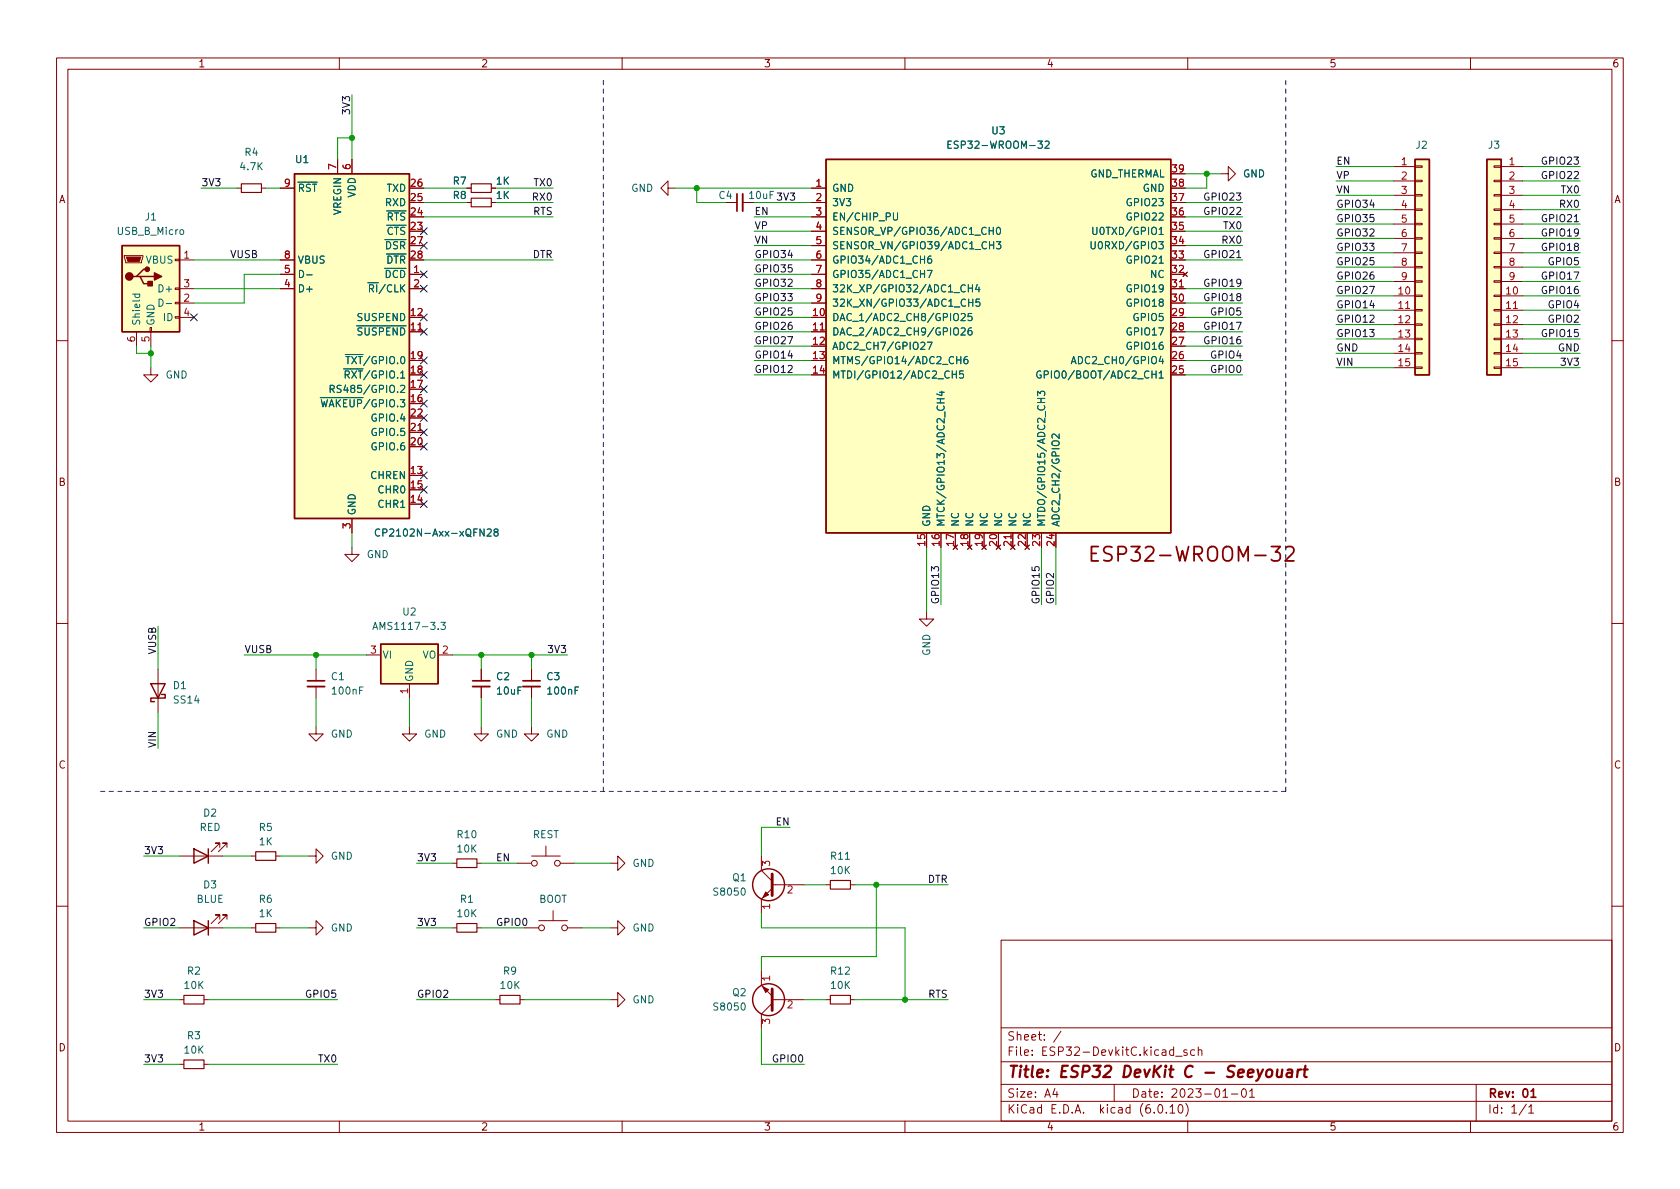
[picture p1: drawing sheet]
<svg xmlns="http://www.w3.org/2000/svg" width="297mm" height="210mm" viewBox="0 0 297 210" stroke-linecap="round" stroke-linejoin="round" font-family="sans-serif">
<g fill="none" stroke="#840000" stroke-width=".18">
<path d="M10 10.2h277v190.1h-277zM12 12.2h273v186.1h-273zM60 10.2v2M110 10.2v2M160 10.2v2M210 10.2v2M260 10.2v2M41.9 33.3h.8M46.2 33.3h.8M49.5 33.3h2.6M59.7 28.2v2.5M62.2 28.2v2.5"/>
<path d="M82.5 33.3h.8M82.5 35.8h.8M86.9 33.3h.7M86.9 35.8h.7M118.1 33.3v-1.3l-1.3 1.3 1.3 1.2v-1.2h1.3M128.3 35.8h2M131.3 35.8h2M143.5 33.3h2.5M143.5 35.8h2.5M143.5 38.3h2.5M215.9 30.7h1.3v-1.2l1.2 1.2-1.2 1.3v-1.3M246.4 29.5h3.8"/>
<path d="M246.4 32h3.8M246.4 34.5h3.8M246.4 37.1h3.8M246.4 39.6h3.8M250.2 39.5h1.3v.2h-1.3zM250.2 37h1.3v.2h-1.3zM250.2 34.4h1.3v.3h-1.3zM250.2 31.9h1.3v.2h-1.3zM250.2 29.3h1.3v.3h-1.3zM264.2 39.5h1.2v.2h-1.2zM264.2 37h1.2v.2h-1.2zM264.2 34.4h1.2v.3h-1.2z"/>
<path d="M264.2 31.9h1.2v.2h-1.2zM264.2 29.3h1.2v.3h-1.2zM265.4 29.5h3.8M265.4 32h3.8M265.4 34.5h3.8M265.4 37.1h3.8M265.4 39.6h3.8M22 45.2h3.3v.3l-.3 1h-2.8zM24.1 58.7v2.5M26.5 57.9h.3v.8h-.3zM26.7 58.7v2.5M31 56h.7v.3h-.7z"/>
<path d="M31 53.5h.7v.2h-.7zM31 50.9h.7v.3h-.7zM31 45.8h.7v.3h-.7zM31.7 46h2.6M31.7 53.6h2.6M31.7 51h2.6M31.7 56.1h2.6M49.5 46h2.6M49.5 51h2.6M49.5 48.5h2.6M72.4 51h2.5M72.4 58.7h2.5"/>
<path d="M72.4 48.5h2.5M143.5 46h2.5M143.5 53.6h2.5M143.5 51h2.5M143.5 58.7h2.5M143.5 40.9h2.5M143.5 43.4h2.5M143.5 48.5h2.5M207 51h2.5M209.2 48.1l.7 .8M209.9 48.1l-.7 .8M246.4 52.3h3.8"/>
<path d="M246.4 54.9h3.8M246.4 57.4h3.8M246.4 59.9h3.8M246.4 42.2h3.8M246.4 44.7h3.8M246.4 47.2h3.8M246.4 49.8h3.8M250.2 59.8h1.3v.3h-1.3zM250.2 57.3h1.3v.2h-1.3zM250.2 54.7h1.3v.3h-1.3zM250.2 52.2h1.3v.2h-1.3zM250.2 49.7h1.3v.2h-1.3z"/>
<path d="M250.2 47.1h1.3v.3h-1.3zM250.2 44.6h1.3v.2h-1.3zM250.2 42h1.3v.3h-1.3zM264.2 59.8h1.2v.3h-1.2zM264.2 57.3h1.2v.2h-1.2zM264.2 54.7h1.2v.3h-1.2zM264.2 52.2h1.2v.2h-1.2zM264.2 49.7h1.2v.2h-1.2zM264.2 47.1h1.2v.3h-1.2zM264.2 44.6h1.2v.2h-1.2zM264.2 42h1.2v.3h-1.2zM265.4 52.3h3.8"/>
<path d="M265.4 54.9h3.8M265.4 57.4h3.8M265.4 59.9h3.8M265.4 42.2h3.8M265.4 44.7h3.8M265.4 47.2h3.8M265.4 49.8h3.8M10 60.2h2M26.7 65v1.3h1.2l-1.2 1.3-1.3-1.3h1.3M72.4 76.4h2.5M246.4 62.5h3.8M246.4 65h3.8"/>
<path d="M250.2 64.9h1.3v.2h-1.3zM250.2 62.4h1.3v.2h-1.3zM264.2 64.9h1.2v.2h-1.2zM264.2 62.4h1.2v.2h-1.2zM265.4 62.5h3.8M265.4 65h3.8M285 60.2h2M62.2 96.8v1.2h1.3l-1.3 1.3-1.2-1.3h1.2M62.2 91.7v2.5M168.5 96.4l.8 .7M169.3 96.4l-.8 .7M171.1 96.4l.7 .7"/>
<path d="M171.8 96.4l-.7 .7M173.6 96.4l.8 .7M174.4 96.4l-.8 .7M176.1 96.4l.8 .7M176.9 96.4l-.8 .7M178.7 96.4l.8 .7M179.1 94.2v2.6M179.5 96.4l-.8 .7M181.2 96.4l.8 .7M182 96.4l-.8 .7M10 110.2h2M27.9 118.4v7.6"/>
<path d="M55.9 118.4v2M64.8 115.8h2.5M77.5 115.8h2.5M85.1 118.4v2M94 118.4v2M163.8 108.2v1.3h1.3l-1.3 1.2-1.2-1.2h1.2M285 110.2h2M55.9 128.5v1.3h1.2l-1.2 1.3-1.3-1.3h1.3M55.9 121.4v2M72.4 128.5v1.3h1.3l-1.3 1.3-1.3-1.3h1.3M72.4 120.9v2.5M85.1 128.5v1.3h1.3l-1.3 1.3-1.3-1.3h1.3"/>
<path d="M85.1 121.4v2M94 128.5v1.3h1.2l-1.2 1.3-1.3-1.3h1.3M94 121.4v2M31.7 151.4h7.7M38.9 149.9v-.8h-.8h.8l-1.6 1.5M40.1 149.9v-.8h-.7h.7l-1.5 1.5M44.4 151.4h.8M48.8 151.4h.7M54.6 151.4h1.3v-1.3l1.2 1.3-1.2 1.2v-1.2M80 152.6h.8M84.3 152.6h.8M91.4 152.6h2.6"/>
<path d="M94 151.4h5.1M96.5 149.6v1.8M99.1 152.6h2.5M107.9 152.6h1.3v-1.2l1.3 1.2-1.3 1.3v-1.3M134.6 151.4v2.5l1.9 1.9M136.5 157.1l-1.9 1.9v2.5M136.5 156.5h5.7M146 156.5h.8M150.4 156.5h.7M10 160.2h2M31.7 176.8h.8M31.7 164.1h7.7"/>
<path d="M36.1 176.8h.7M38.9 162.6v-.8h-.8h.8l-1.6 1.5M40.1 162.6v-.8h-.7h.7l-1.5 1.5M44.4 164.1h.8M48.8 164.1h.7M54.6 164.1h1.3v-1.3l1.2 1.3-1.2 1.2v-1.2M80 164.1h.8M84.3 164.1h.8M87.6 176.8h.8M91.9 176.8h.8M92.7 164.1h2.5M95.2 162.8h5.1"/>
<path d="M97.8 161v1.8M100.3 164.1h2.6M107.9 164.1h1.3v-1.3l1.3 1.3-1.3 1.2v-1.2M107.9 176.8h1.3v-1.3l1.3 1.3-1.3 1.2v-1.2M134.6 171.7v2.5l1.9 1.9M136.5 176.8h5.7M136.5 177.4l-1.9 1.9v2.6M146 176.8h.8M150.4 176.8h.7M177 166.3h108v32h-108zM285 160.2h2M31.7 188.2h.8"/>
<path d="M36.1 188.2h.7M60 198.3v2M110 198.3v2M160 198.3v2M177 194.8h108M177 191.8h108M177 187.8h108M177 181.8h108M186.5 192.5l-.4 1h1M186.9 193v1M187.6 182.4l-1.3 1.9M197 191.8v3"/>
<path d="M204.9 195.4l.2-.1a.81 .81 0 0 1 .6 .7 .81 .81 0 0 1-.3 .8h-.2a.81 .81 0 0 1-.6-.6 .81 .81 0 0 1 .3-.8zM206.2 196.7v.1M206.9 195.8l.4-.5v1.5M206.9 196.8h.8M207.5 185.7l-.4-.1-.3 .3v.4l.1 .3h.6M207.5 185.1v1.5M207.9 186.8h1.1M208.5 195.4l.1-.1a.81 .81 0 0 1 .6 .7 .81 .81 0 0 1-.3 .8h-.1a.81 .81 0 0 1-.6-.6 .81 .81 0 0 1 .3-.8zM209.6 195.1a1.72 1.72 0 0 1 0 2.3M209.9 185.7l-.4-.1-.2 .2 .1 .3 .5 .1v.4h-.6M210 198.3v2M211.2 185.7l-.4-.1-.3 .3v.4l.1 .3h.6"/>
<path d="M211.9 185.8l.2-.2 .3 .1 .1 .9M211.9 185.1v1.5M216.2 193l.4-.5v1.5M216.2 194h.9M217.7 193.5h1.2M219.7 192.6l.2-.1a.81 .81 0 0 1 .5 .7 .81 .81 0 0 1-.3 .8h-.1a.81 .81 0 0 1-.6-.6 .81 .81 0 0 1 .3-.8zM220.9 193l.5-.5v1.5M220.9 194h.9M260 198.3v2M261 191.8v6.5M269.9 195.3l-1.3 1.9M270.3 195.8l.4-.5v1.5"/>
<path d="M270.3 196.8h.9"/>
<circle cx="94.5" cy="152.6" r=".51"/>
<circle cx="98.6" cy="152.6" r=".51"/>
<circle cx="95.8" cy="164.1" r=".51"/>
<circle cx="99.8" cy="164.1" r=".51"/>
</g>
<path d="M130.3 34.3v3M54.4 120.4h3M83.6 120.4h3M92.5 120.4h3M270.7 193l.4-.5v1.5M270.7 194h.9" fill="none" stroke="#840000" stroke-width=".3"/>
<path d="M224 189.3a.52 .52 0 0 1 .6-.2 .52 .52 0 0 1 .4 .4l-.1 .6a.55 .55 0 0 1-.5 .4 .55 .55 0 0 1-.6-.4zM225.9 189.1l-.1 1.3a.57 .57 0 0 0 .8-.1M226.7 189.1l-.1 1.4M227.7 189.2l.2-.1 .5 .1v1.3M228.5 189.6l-.7 .1a.4 .4 0 0 0-.3 .3 .4 .4 0 0 0 .2 .5l.7-.1M229.5 189.1l-.2 1.4M230.1 189.1l-.4 .1-.3 .3M230.4 189.1h.8M230.8 188.5l-.2 1.7 .1 .2 .3 .1" fill="none" stroke="#840000" stroke-width=".4"/>
<g fill="#ffffc2" stroke="#ffffc2" stroke-width=".18">
<path d="M250.2 28.2h2.5v38.1h-2.5z"/>
<path d="M262.9 28.2h2.5v38.1h-2.5z"/>
<path d="M21.6 43.4h10.1v15.3h-10.1z"/>
<path d="M146 28.2h61v66h-61z"/>
<path d="M52.1 30.7h20.3v61h-20.3z"/>
<path d="M67.3 113.9h10.2v7h-10.2z"/>
</g>
<g fill="none" stroke="#840000" stroke-width=".25">
<path d="M52.1 30.7h20.3v61h-20.3zM146 28.2h61v66h-61zM250.2 28.2h2.5v38.1h-2.5zM262.9 28.2h2.5v38.1h-2.5zM21.6 43.4h10.1v15.3h-10.1zM24.1 48.9h.7l.6 1.3h1.3M24.8 48.9h2.5M26 47.6h-.6l-1.3 1.3h-.6M67.3 113.9h10.2v7h-10.2zM26.7 120.9h2.5l-1.3 2.5zM28.6 122.8h.6v.6h-2.5v.7h.6M34.3 150.1l2.5 1.3-2.5 1.2z"/>
<path d="M36.8 150.1v2.5M34.3 162.8l2.5 1.3-2.5 1.2zM36.8 162.8v2.5"/>
<circle cx="135.9" cy="156.5" r="2.82"/>
<circle cx="135.9" cy="176.8" r="2.82"/>
</g>
<g fill="#840000" stroke="#840000" stroke-width=".25">
<path d="M27.3 48.3l1.3 .6-1.3 .6z"/>
<path d="M26.2 49.8h.7v.7h-.7z"/>
<circle cx="22.9" cy="48.9" r=".63"/>
<circle cx="26" cy="47.6" r=".38"/>
</g>
<g fill="#840000" stroke="#840000" stroke-width=".18">
<path d="M22.4 45.5h2.5l-.3 .7h-2z"/>
<path d="M134.9 174.5l1 .5-.5 .5z"/>
<path d="M135.4 157.7l.5 .5-1 .5z"/>
</g>
<g fill="none" stroke="#006464" stroke-width=".18">
<path d="M158 37.7v1l.2 .2h.4l.1-.2v-1M167.6 25.6h.4M168.2 25h-.6v1.2h.6M184.8 25.1l.5-.1 .2 .3-.8 .9h.8M23.4 52h1.3M23.9 52v.4l.2 .2 .5-.1v-.5M28.1 52.9a.64 .64 0 0 1 .7 .6 .64 .64 0 0 1-.7 .7zM29.4 53.7h1M54.2 48.6h1M164 47.8h.8l-.5 1.3M164.6 45.3h-.3a.85 .85 0 0 0 0 1.2l.4-.1v-.4l-.2-.2h-.2l-.3 .2M169.9 55.6l.5-.2 .3 .4-.8 .9h.8"/>
<path d="M169.9 58.1l.5-.1 .3 .3-.8 .9h.8M171.2 50.4v1.2M171.2 51h.7M171.3 52.9v1.3M171.3 53.5h.7M171.8 58h-.4a.86 .86 0 0 0 0 1.2l.4-.1 .1-.4-.3-.2h-.2l-.2 .2M171.8 55.4h-.6v.6l.1-.1 .5 .1 .1 .2-.1 .4-.2 .1-.4-.1M171.9 50.4v1.2M172 52.9v1.3M172.8 50.3l-.3 .9h.8M173.1 50.8v.8M173.2 52.9h-.6l-.1 .6 .2-.1h.4l.2 .2-.1 .4-.2 .2-.5-.2"/>
<path d="M174.9 40.8h.7M175 43.3h.7M175.6 40.2v1.3M175.7 42.7v1.3M176.2 42.7h.8l-.5 .5 .4 .1v.6l-.2 .1-.5-.1M176.3 40.3l.2-.1a.68 .68 0 0 1 .4 .6 .68 .68 0 0 1-.4 .7l-.2-.2-.1-.3zM192.9 42.7v1.1l.3 .2 .3-.1 .1-.1v-1.1M193.2 40.2v1l.3 .3 .3-.1 .1-.2v-1M58.4 68.8l.6-.1 .1-.1-.1-.3-.6-.2v1.3M58.7 68.8l.4 .6M60.3 68.2l-.5-.1-.1 .2v.3l.5 .3 .1 .3-.2 .2-.5-.1M164 60.5h.8l-.5 1.3"/>
<path d="M165.7 70.5h1.2M166.1 69.4h.8M166.3 70.5v.7M166.5 69.2v.8l-.9-.3M168.4 66.2h.7M169.1 65.6v1.3M169.2 63.7h.7M169.9 63.1v1.2M170.3 65.6h-.6l-.1 .6 .2-.1h.4l.2 .2-.1 .4-.2 .2-.5-.2M171 63.1h-.3a.86 .86 0 0 0 0 1.2l.4-.1 .1-.4-.3-.3h-.2l-.3 .3M183.5 70v-.8l.4 .4 .2-.4h.5l.1 .2-.1 .6M183.5 70.5h1.2"/>
<path d="M184 65.7a.59 .59 0 0 0-.7 .5 .59 .59 0 0 0 .7 .6l.1-.5h-.3M184.1 70.5v.7M187.3 76.7v.8l-.9-.8-.4 .3 .1 .5M189.4 64.3l.4-1.2 .5 1.2M189.5 64h.6M67.1 93.7a.6 .6 0 0 0-.8 .4 .6 .6 0 0 0 .6 .7l.2-.1M86.1 93.7l.5-.2 .3 .4-.8 .9h.8M87.6 94.1l-.3-.3 .1-.1 .2-.2 .4 .1 .1 .2-.1 .2-.5 .1-.2 .2 .1 .4 .2 .1h.2l.3-.2-.1-.4-.2-.1M65.9 111.3l.4-1.3 .5 1.3M66 110.9h.6M78 110h.7l-.4 .5 .4 .1v.6l-.2 .1-.5-.1"/>
</g>
<g fill="none" stroke="#840000" stroke-width=".32">
<path d="M193 97.9h.8M194.2 96.6h-1.2v2.6h1.2M196.6 96.8l-1-.2a.62 .62 0 0 0-.5 .7 .62 .62 0 0 0 .5 .6 .93 .93 0 0 1 1 .6 .65 .65 0 0 1-.5 .7l-.9-.1M197.7 98h1a.69 .69 0 0 0 .5-.7 .69 .69 0 0 0-.5-.7h-1v2.6M200 96.6h1.6l-.9 1a.69 .69 0 0 1 .9 .5v.6l-.3 .4-.2 .1h-.7l-.4-.3M202.5 96.9l.4-.3h.6a.69 .69 0 0 1 .4 1.1l-1.5 1.5h1.6M205.1 98.2h1.9M208 96.6l.6 2.6 .5-1.8 .4 1.8 .7-2.6M211.1 98h1a.69 .69 0 0 0 .5-.7 .69 .69 0 0 0-.5-.7h-1v2.6M211.7 98l.9 1.2M213.7 97a.85 .85 0 0 1 .9-.4 .85 .85 0 0 1 .6 .9v.8a.85 .85 0 0 1-.8 .9 .85 .85 0 0 1-.9-.9zM216.6 96.8a.84 .84 0 0 1 .9-.1 .84 .84 0 0 1 .4 .8v.8a.85 .85 0 0 1-.9 .9 .85 .85 0 0 1-.8-.9v-.8l.1-.5z"/>
<path d="M219 99.2v-2.6l.8 1.9 .9-1.9v2.6M221.9 98.2h1.9M224.8 96.6h1.6l-.9 1a.69 .69 0 0 1 .9 .5v.6l-.3 .4-.2 .1h-.7l-.4-.3M227.3 96.9l.4-.3h.6a.69 .69 0 0 1 .4 1.1l-1.5 1.5h1.6"/>
</g>
<path d="M42.7 32.5h3.5v1.5h-3.5zM83.3 35h3.6v1.6h-3.6zM83.3 32.5h3.6v1.5h-3.6zM45.2 150.6h3.6v1.5h-3.6zM80.8 151.9h3.5v1.5h-3.5zM146.8 155.7h3.6v1.5h-3.6zM32.5 176h3.6v1.5h-3.6zM45.2 163.3h3.6v1.5h-3.6zM80.8 163.3h3.5v1.5h-3.5zM88.4 176h3.5v1.5h-3.5zM146.8 176h3.6v1.5h-3.6zM32.5 187.4h3.6v1.6h-3.6z" fill="none" stroke="#840000" stroke-width=".2"/>
<path d="M131.3 34.3v3M54.4 121.4h3M83.6 121.4h3M92.5 121.4h3" fill="none" stroke="#840000" stroke-width=".33"/>
<path d="M136.5 154.6v3.8M136.5 174.9v3.8" fill="none" stroke="#840000" stroke-width=".51"/>
<path d="M106.7 14.2v125.7M227.3 14.2v125.7M17.8 139.9h209.5" fill="none" stroke="#0000c2" stroke-width=".18" stroke-dasharray=".8 .8"/>
<g fill="none" stroke="#009600" stroke-width=".18">
<path d="M62.2 16.8v11.4M35.6 33.3h6.3M47 33.3h2.5M62.2 24.4h-2.5v3.8M74.9 33.3h7.6M74.9 38.3h22.9M74.9 35.8h7.6M87.6 33.3h10.2M87.6 35.8h10.2M119.4 33.3h24.1M123.2 33.3v2.5h5.1M133.3 38.3h10.2"/>
<path d="M133.3 35.8h10.2M209.5 30.7h6.4M209.5 38.3h10.2M209.5 35.8h10.2M213.4 30.7v2.6h-3.9M236.2 39.6h10.2M236.2 37.1h10.2M236.2 32h10.2M236.2 29.5h10.2M236.2 34.5h10.2M269.2 39.6h10.2M269.2 37.1h10.2"/>
<path d="M269.2 32h10.2M269.2 29.5h10.2M269.2 34.5h10.2M34.3 51h15.2M34.3 46h15.2M49.5 48.5h-6.3v5.1h-8.9M74.9 46h22.9M133.3 56.1h10.2M133.3 58.7h10.2M133.3 51h10.2M133.3 43.4h10.2M133.3 46h10.2"/>
<path d="M133.3 53.6h10.2M133.3 40.9h10.2M133.3 48.5h10.2M209.5 56.1h10.2M209.5 58.7h10.2M209.5 51h10.2M209.5 43.4h10.2M209.5 46h10.2M209.5 53.6h10.2M209.5 40.9h10.2M236.2 44.7h10.2M236.2 42.2h10.2"/>
<path d="M236.2 47.2h10.2M236.2 54.9h10.2M236.2 49.8h10.2M236.2 52.3h10.2M236.2 59.9h10.2M236.2 57.4h10.2M269.2 44.7h10.2M269.2 42.2h10.2M269.2 47.2h10.2M269.2 54.9h10.2M269.2 49.8h10.2M269.2 52.3h10.2"/>
<path d="M269.2 59.9h10.2M269.2 57.4h10.2M24.1 61.2v1.3h2.6M26.7 61.2v3.8M133.3 61.2h10.2M133.3 63.7h10.2M133.3 66.3h10.2M209.5 61.2h10.2M209.5 63.7h10.2M209.5 66.3h10.2M236.2 65h10.2M236.2 62.5h10.2"/>
<path d="M269.2 65h10.2M269.2 62.5h10.2M62.2 94.2v2.6M163.8 96.8v11.4M166.4 96.8v10.1M184.1 96.8v10.1M186.7 96.8v10.1M27.9 110.7v7.7M43.2 115.8h21.6M55.9 115.8v2.6M80 115.8h20.3M85.1 115.8v2.6"/>
<path d="M94 115.8v2.6M27.9 126v6.3M55.9 123.4v5.1M72.4 123.4v5.1M85.1 123.4v5.1M94 123.4v5.1M25.4 151.4h6.3M39.4 151.4h5M49.5 151.4h5.1M73.7 152.6h6.3M85.1 152.6h6.3M101.6 152.6h6.3"/>
<path d="M139.7 146.3h-5.1v5.1M142.2 156.5h3.8M151.1 156.5h16.5M154.9 156.5v12.7h-20.3v2.5M25.4 176.8h6.3M25.4 164.1h6.3M36.8 176.8h22.9M39.4 164.1h5M49.5 164.1h5.1M73.7 176.8h13.9M73.7 164.1h6.3M85.1 164.1h7.6"/>
<path d="M92.7 176.8h15.2M102.9 164.1h5M134.6 161.5v2.6h25.4v12.7M142.2 176.8h3.8M151.1 176.8h16.5M25.4 188.2h6.3M36.8 188.2h22.9M134.6 181.9v6.3h7.6"/>
</g>
<g fill="none" stroke="#000084" stroke-width=".18">
<path d="M33.7 55.5l1.2 1.2M34.9 55.5l-1.2 1.2M74.3 40.3l1.2 1.2M74.3 50.4l1.2 1.3M74.3 55.5l1.2 1.2M74.3 42.8l1.2 1.2M74.3 58.1l1.2 1.2M74.3 47.9l1.2 1.2M75.5 40.3l-1.2 1.2M75.5 50.4l-1.2 1.3M75.5 55.5l-1.2 1.2M75.5 42.8l-1.2 1.2"/>
<path d="M75.5 58.1l-1.2 1.2M75.5 47.9l-1.2 1.2M74.3 73.3l1.2 1.2M74.3 70.8l1.2 1.2M74.3 78.4l1.2 1.2M74.3 68.2l1.2 1.2M74.3 65.7l1.2 1.2M74.3 63.1l1.2 1.3M74.3 75.8l1.2 1.3M75.5 73.3l-1.2 1.2M75.5 70.8l-1.2 1.2M75.5 78.4l-1.2 1.2"/>
<path d="M75.5 68.2l-1.2 1.2M75.5 65.7l-1.2 1.2M75.5 63.1l-1.2 1.3M75.5 75.8l-1.2 1.3M74.3 83.5l1.2 1.2M74.3 86l1.2 1.2M74.3 88.5l1.2 1.3M75.5 83.5l-1.2 1.2M75.5 86l-1.2 1.2M75.5 88.5l-1.2 1.3"/>
</g>
<g fill="#009600" stroke="#009600" stroke-width=".18">
<circle cx="213.4" cy="30.7" r=".46"/>
<circle cx="123.2" cy="33.3" r=".46"/>
<circle cx="160" cy="176.8" r=".46"/>
<circle cx="154.9" cy="156.5" r=".46"/>
<circle cx="26.7" cy="62.5" r=".46"/>
<circle cx="62.2" cy="24.4" r=".46"/>
<circle cx="94" cy="115.8" r=".46"/>
<circle cx="85.1" cy="115.8" r=".46"/>
<circle cx="55.9" cy="115.8" r=".46"/>
</g>
<text font-size="2.8" fill="#840000" x="178" y="190.6">Title: ESP32 DevKit C - Seeyouart</text>
<g font-size="2.1" fill="#840000">
<text x="178" y="184">Sheet: /</text>
<text x="178" y="186.7">File: ESP32-DevkitC.kicad_sch</text>
<text x="178" y="196.9">KiCad E.D.A. kicad (6.0.10)</text>
<text x="178" y="194.1">Size: A4</text>
<text x="200" y="194.1">Date: 2023-01-01</text>
<text x="263" y="194.1">Rev: 01</text>
<text x="263" y="196.9">Id: 1/1</text>
</g>
<g font-size="1.8" fill="#840000">
<text x="35" y="11.9">1</text>
<text x="85" y="11.9">2</text>
<text x="135" y="11.9">3</text>
<text x="185" y="11.9">4</text>
<text x="235" y="11.9">5</text>
<text x="285" y="11.9">6</text>
<text x="10.3" y="35.9">A</text>
<text x="285.3" y="35.9">A</text>
<text x="10.3" y="85.9">B</text>
<text x="285.3" y="85.9">B</text>
<text x="10.3" y="135.9">C</text>
<text x="285.3" y="135.9">C</text>
<text x="10.3" y="185.9">D</text>
<text x="285.3" y="185.9">D</text>
<text x="35" y="199.9">1</text>
<text x="85" y="199.9">2</text>
<text x="135" y="199.9">3</text>
<text x="185" y="199.9">4</text>
<text x="235" y="199.9">5</text>
<text x="285" y="199.9">6</text>
</g>
<g font-size="1.8" fill="#0f0f0f">
<text x="61.9" y="19.9" transform="rotate(-90 61.9 19.9)">3V3</text>
<text x="236.2" y="29.1">EN</text>
<text x="273" y="29.1">GPIO23</text>
<text x="35.6" y="32.9">3V3</text>
<text x="94.3" y="35.5">RX0</text>
<text x="94.5" y="32.9">TX0</text>
<text x="132.6" y="35.2">10uF 3V3</text>
<text x="213.3" y="35.5">GPIO23</text>
<text x="236.2" y="31.6">VP</text>
<text x="236.2" y="34.2">VN</text>
<text x="273" y="31.6">GPIO22</text>
<text x="276.2" y="34.2">TX0</text>
<text x="94.3" y="38">RTS</text>
<text x="133.3" y="40.5">VP</text>
<text x="133.3" y="38">EN</text>
<text x="213.3" y="38">GPIO22</text>
<text x="216.5" y="40.5">TX0</text>
<text x="236.2" y="41.8">GPIO32</text>
<text x="236.2" y="36.7">GPIO34</text>
<text x="236.2" y="39.3">GPIO35</text>
<text x="273" y="41.8">GPIO19</text>
<text x="273" y="39.3">GPIO21</text>
<text x="276" y="36.7">RX0</text>
<text x="40.6" y="45.6">VUSB</text>
<text x="94.2" y="45.6">DTR</text>
<text x="133.3" y="45.6">GPIO34</text>
<text x="133.3" y="43.1">VN</text>
<text x="213.3" y="45.6">GPIO21</text>
<text x="216.3" y="43.1">RX0</text>
<text x="236.2" y="46.9">GPIO25</text>
<text x="236.2" y="44.3">GPIO33</text>
<text x="273" y="44.3">GPIO18</text>
<text x="274" y="46.9">GPIO5</text>
<text x="133.3" y="48.2">GPIO35</text>
<text x="133.3" y="53.2">GPIO33</text>
<text x="133.3" y="50.7">GPIO32</text>
<text x="213.3" y="50.7">GPIO19</text>
<text x="213.3" y="53.2">GPIO18</text>
<text x="236.2" y="49.4">GPIO26</text>
<text x="236.2" y="52">GPIO27</text>
<text x="273" y="49.4">GPIO17</text>
<text x="273" y="52">GPIO16</text>
<text x="133.3" y="55.8">GPIO25</text>
<text x="133.3" y="58.3">GPIO26</text>
<text x="213.3" y="58.3">GPIO17</text>
<text x="214.3" y="55.8">GPIO5</text>
<text x="236.2" y="54.5">GPIO14</text>
<text x="236.2" y="57">GPIO12</text>
<text x="236.2" y="59.6">GPIO13</text>
<text x="273" y="59.6">GPIO15</text>
<text x="274" y="54.5">GPIO4</text>
<text x="274" y="57">GPIO2</text>
<text x="133.3" y="63.4">GPIO14</text>
<text x="133.3" y="60.9">GPIO27</text>
<text x="133.3" y="65.9">GPIO12</text>
<text x="213.3" y="60.9">GPIO16</text>
<text x="214.3" y="63.4">GPIO4</text>
<text x="214.3" y="65.9">GPIO0</text>
<text x="236.2" y="64.7">VIN</text>
<text x="236.2" y="62.1">GND</text>
<text x="275.5" y="62.1">GND</text>
<text x="276.3" y="64.7">3V3</text>
<text x="166" y="106.9" transform="rotate(-90 166 106.9)">GPIO13</text>
<text x="183.8" y="106.9" transform="rotate(-90 183.8 106.9)">GPIO15</text>
<text x="186.3" y="106.9" transform="rotate(-90 186.3 106.9)">GPIO2</text>
<text x="27.6" y="115.7" transform="rotate(-90 27.6 115.7)">VUSB</text>
<text x="43.2" y="115.5">VUSB</text>
<text x="97.2" y="115.5">3V3</text>
<text x="27.6" y="132.3" transform="rotate(-90 27.6 132.3)">VIN</text>
<text x="137.2" y="145.9">EN</text>
<text x="25.4" y="151">3V3</text>
<text x="73.7" y="152.3">3V3</text>
<text x="87.6" y="152.3">EN</text>
<text x="164" y="156.1">DTR</text>
<text x="25.4" y="163.7">GPIO2</text>
<text x="73.7" y="163.7">3V3</text>
<text x="87.6" y="163.7">GPIO0</text>
<text x="25.4" y="176.4">3V3</text>
<text x="54.3" y="176.4">GPIO5</text>
<text x="73.7" y="176.4">GPIO2</text>
<text x="164.1" y="176.4">RTS</text>
<text x="25.4" y="187.9">3V3</text>
<text x="56.4" y="187.9">TX0</text>
<text x="136.8" y="187.9">GPIO0</text>
</g>
<g font-size="1.8" fill="#006464">
<text x="175.4" y="23.7">U3</text>
<text x="43.3" y="27.6">R4</text>
<text x="52.3" y="28.8">U1</text>
<text x="168.6" y="26.3">ESP32-WROOM-32</text>
<text x="250.4" y="26.3">J2</text>
<text x="263.2" y="26.3">J3</text>
<text x="42.6" y="30.1">4.7K</text>
<text x="52.6" y="33.9">~{RST}</text>
<text x="62.9" y="35" transform="rotate(-90 62.9 35)">VDD</text>
<text x="68.3" y="33.9">TXD</text>
<text x="80.1" y="35.2">R8</text>
<text x="80.1" y="32.6">R7</text>
<text x="87.8" y="35.2">1K</text>
<text x="87.8" y="32.6">1K</text>
<text x="111.6" y="33.9">GND</text>
<text x="127.1" y="35.2">C4</text>
<text x="147.1" y="33.9">GND</text>
<text x="192.4" y="31.4">GND_THERMAL</text>
<text x="202.1" y="33.9">GND</text>
<text x="219.8" y="31.4">GND</text>
<text x="20.8" y="41.5">USB_B_Micro</text>
<text x="25.7" y="39">J1</text>
<text x="60.3" y="38" transform="rotate(-90 60.3 38)">VREGIN</text>
<text x="67" y="41.5">~{CTS}</text>
<text x="67" y="39">~{RTS}</text>
<text x="68.1" y="36.4">RXD</text>
<text x="147.1" y="36.4">3V3</text>
<text x="147.1" y="39">EN/CHIP_PU</text>
<text x="147.1" y="41.5">SENSOR_VP/GPIO36/ADC1_CH0</text>
<text x="194.3" y="41.5">U0TXD/GPIO1</text>
<text x="199.6" y="39">GPIO22</text>
<text x="199.6" y="36.4">GPIO23</text>
<text x="25.8" y="46.6">VBUS</text>
<text x="52.6" y="46.6">VBUS</text>
<text x="66.8" y="44.1">~{DSR}</text>
<text x="66.9" y="46.6">~{DTR}</text>
<text x="147.1" y="44.1">SENSOR_VN/GPIO39/ADC1_CH3</text>
<text x="147.1" y="46.6">GPIO34/ADC1_CH6</text>
<text x="194.1" y="44.1">U0RXD/GPIO3</text>
<text x="199.6" y="46.6">GPIO21</text>
<text x="28.4" y="51.7">D+</text>
<text x="52.6" y="51.7">D+</text>
<text x="52.6" y="49.1">D-</text>
<text x="64.6" y="51.7">~{RI}/CLK</text>
<text x="66.7" y="49.1">~{DCD}</text>
<text x="147.1" y="49.1">GPIO35/ADC1_CH7</text>
<text x="147.1" y="51.7">32K_XP/GPIO32/ADC1_CH4</text>
<text x="199.6" y="51.7">GPIO19</text>
<text x="203.4" y="49.1">NC</text>
<text x="24.8" y="57.7" transform="rotate(-90 24.8 57.7)">Shield</text>
<text x="27.3" y="57.7" transform="rotate(-90 27.3 57.7)">GND</text>
<text x="29" y="56.8">ID</text>
<text x="62" y="59.3">~{SUSPEND}</text>
<text x="63.3" y="56.8">SUSPEND</text>
<text x="147.1" y="56.8">DAC_1/ADC2_CH8/GPIO25</text>
<text x="147.1" y="59.3">DAC_2/ADC2_CH9/GPIO26</text>
<text x="147.1" y="54.2">32K_XN/GPIO33/ADC1_CH5</text>
<text x="199.6" y="59.3">GPIO17</text>
<text x="199.6" y="54.2">GPIO18</text>
<text x="200.6" y="56.8">GPIO5</text>
<text x="60.8" y="64.4">~{TXT}/GPIO.0</text>
<text x="147.1" y="61.8">ADC2_CH7/GPIO27</text>
<text x="147.1" y="64.4">MTMS/GPIO14/ADC2_CH6</text>
<text x="190.8" y="64.4">ADC2_CH0/GPIO4</text>
<text x="199.6" y="61.8">GPIO16</text>
<text x="29.3" y="66.9">GND</text>
<text x="60.1" y="69.5">RS485/GPIO.2</text>
<text x="60.6" y="66.9">~{RXT}/GPIO.1</text>
<text x="147.1" y="66.9">MTDI/GPIO12/ADC2_CH5</text>
<text x="185.2" y="66.9">GPIO0/BOOT/ADC2_CH1</text>
<text x="56.3" y="72">~{WAKEUP}/GPIO.3</text>
<text x="66" y="77.1">GPIO.5</text>
<text x="66" y="74.5">GPIO.4</text>
<text x="66" y="79.6">GPIO.6</text>
<text x="65.6" y="84.7">CHREN</text>
<text x="67.1" y="89.8">CHR1</text>
<text x="67.1" y="87.2">CHR0</text>
<text x="62.9" y="91.2" transform="rotate(-90 62.9 91.2)">GND</text>
<text x="67.8" y="94.9">CP2102N-Axx-xQFN28</text>
<text x="164.5" y="93.2" transform="rotate(-90 164.5 93.2)">GND</text>
<text x="167" y="93.2" transform="rotate(-90 167 93.2)">MTCK/GPIO13/ADC2_CH4</text>
<text x="169.5" y="93.2" transform="rotate(-90 169.5 93.2)">NC</text>
<text x="172.1" y="93.2" transform="rotate(-90 172.1 93.2)">NC</text>
<text x="174.6" y="93.2" transform="rotate(-90 174.6 93.2)">NC</text>
<text x="177.2" y="93.2" transform="rotate(-90 177.2 93.2)">NC</text>
<text x="179.7" y="93.2" transform="rotate(-90 179.7 93.2)">NC</text>
<text x="182.2" y="93.2" transform="rotate(-90 182.2 93.2)">NC</text>
<text x="184.8" y="93.2" transform="rotate(-90 184.8 93.2)">MTDO/GPIO15/ADC2_CH3</text>
<text x="187.3" y="93.2" transform="rotate(-90 187.3 93.2)">ADC2_CH2/GPIO2</text>
<text x="64.8" y="98.7">GND</text>
<text x="66.9" y="111.4">AMS1117-3.3</text>
<text x="71.3" y="108.8">U2</text>
<text x="67.6" y="116.5">VI</text>
<text x="74.7" y="116.5">VO</text>
<text x="164.5" y="116" transform="rotate(-90 164.5 116)">GND</text>
<text x="30.7" y="121.9">D1</text>
<text x="30.8" y="124.4">SS14</text>
<text x="58.6" y="120.3">C1</text>
<text x="58.9" y="122.8">100nF</text>
<text x="73" y="120.6" transform="rotate(-90 73 120.6)">GND</text>
<text x="87.8" y="120.3">C2</text>
<text x="88" y="122.8">10uF</text>
<text x="96.7" y="120.3">C3</text>
<text x="97" y="122.8">100nF</text>
<text x="58.5" y="130.4">GND</text>
<text x="75" y="130.4">GND</text>
<text x="87.7" y="130.4">GND</text>
<text x="96.6" y="130.4">GND</text>
<text x="35.3" y="146.9">RED</text>
<text x="36" y="144.4">D2</text>
<text x="45.9" y="146.9">R5</text>
<text x="45.9" y="149.5">1K</text>
<text x="80.9" y="148.2">R10</text>
<text x="94.2" y="148.2">REST</text>
<text x="58.5" y="152">GND</text>
<text x="80.9" y="150.7">10K</text>
<text x="111.8" y="153.3">GND</text>
<text x="129.6" y="155.8">Q1</text>
<text x="147" y="152">R11</text>
<text x="147" y="154.6">10K</text>
<text x="34.7" y="159.6">BLUE</text>
<text x="36" y="157.1">D3</text>
<text x="45.9" y="159.6">R6</text>
<text x="81.4" y="159.6">R1</text>
<text x="95.2" y="159.6">BOOT</text>
<text x="126.4" y="158.4">S8050</text>
<text x="45.9" y="162.2">1K</text>
<text x="58.5" y="164.7">GND</text>
<text x="80.9" y="162.2">10K</text>
<text x="111.8" y="164.7">GND</text>
<text x="33.2" y="172.3">R2</text>
<text x="89" y="172.3">R9</text>
<text x="147" y="172.3">R12</text>
<text x="32.7" y="174.9">10K</text>
<text x="88.5" y="174.9">10K</text>
<text x="111.8" y="177.4">GND</text>
<text x="126.4" y="178.7">S8050</text>
<text x="129.6" y="176.1">Q2</text>
<text x="147" y="174.9">10K</text>
<text x="33.2" y="183.8">R3</text>
<text x="32.7" y="186.3">10K</text>
</g>
<g font-size="1.8" fill="#a90000">
<text x="59.4" y="30" transform="rotate(-90 59.4 30)">7</text>
<text x="62" y="30" transform="rotate(-90 62 30)">6</text>
<text x="247.8" y="29.2">1</text>
<text x="266.8" y="29.2">1</text>
<text x="50.3" y="33">9</text>
<text x="72.7" y="35.6">25</text>
<text x="72.7" y="33">26</text>
<text x="144.3" y="33">1</text>
<text x="144.3" y="35.6">2</text>
<text x="207.3" y="35.6">37</text>
<text x="207.3" y="33">38</text>
<text x="207.3" y="30.5">39</text>
<text x="247.8" y="31.7">2</text>
<text x="247.8" y="34.3">3</text>
<text x="266.8" y="31.7">2</text>
<text x="266.8" y="34.3">3</text>
<text x="72.7" y="40.6">23</text>
<text x="72.7" y="38.1">24</text>
<text x="144.3" y="38.1">3</text>
<text x="144.3" y="40.6">4</text>
<text x="207.3" y="40.6">35</text>
<text x="207.3" y="38.1">36</text>
<text x="247.8" y="36.8">4</text>
<text x="247.8" y="39.4">5</text>
<text x="247.8" y="41.9">6</text>
<text x="266.8" y="36.8">4</text>
<text x="266.8" y="39.4">5</text>
<text x="266.8" y="41.9">6</text>
<text x="32.5" y="45.7">1</text>
<text x="50.3" y="45.7">8</text>
<text x="72.7" y="43.2">27</text>
<text x="72.7" y="45.7">28</text>
<text x="144.3" y="43.2">5</text>
<text x="144.3" y="45.7">6</text>
<text x="207.3" y="45.7">33</text>
<text x="207.3" y="43.2">34</text>
<text x="247.8" y="44.4">7</text>
<text x="247.8" y="47">8</text>
<text x="266.8" y="44.4">7</text>
<text x="266.8" y="47">8</text>
<text x="32.5" y="53.3">2</text>
<text x="32.5" y="50.8">3</text>
<text x="50.3" y="50.8">4</text>
<text x="50.3" y="48.3">5</text>
<text x="73.2" y="48.3">1</text>
<text x="73.2" y="50.8">2</text>
<text x="144.3" y="48.3">7</text>
<text x="144.3" y="50.8">8</text>
<text x="144.3" y="53.3">9</text>
<text x="207.3" y="53.3">30</text>
<text x="207.3" y="50.8">31</text>
<text x="207.3" y="48.3">32</text>
<text x="247.3" y="52.1">10</text>
<text x="247.8" y="49.5">9</text>
<text x="266.4" y="52.1">10</text>
<text x="266.8" y="49.5">9</text>
<text x="32.5" y="55.9">4</text>
<text x="72.7" y="58.4">11</text>
<text x="72.7" y="55.9">12</text>
<text x="143.8" y="55.9">10</text>
<text x="143.8" y="58.4">11</text>
<text x="207.3" y="58.4">28</text>
<text x="207.3" y="55.9">29</text>
<text x="247.3" y="54.6">11</text>
<text x="247.3" y="57.1">12</text>
<text x="247.3" y="59.7">13</text>
<text x="266.4" y="54.6">11</text>
<text x="266.4" y="57.1">12</text>
<text x="266.4" y="59.7">13</text>
<text x="23.9" y="60.4" transform="rotate(-90 23.9 60.4)">6</text>
<text x="26.4" y="60.4" transform="rotate(-90 26.4 60.4)">5</text>
<text x="72.7" y="63.5">19</text>
<text x="143.8" y="61">12</text>
<text x="143.8" y="63.5">13</text>
<text x="207.3" y="63.5">26</text>
<text x="207.3" y="61">27</text>
<text x="247.3" y="62.2">14</text>
<text x="247.3" y="64.8">15</text>
<text x="266.4" y="62.2">14</text>
<text x="266.4" y="64.8">15</text>
<text x="72.7" y="71.1">16</text>
<text x="72.7" y="68.6">17</text>
<text x="72.7" y="66">18</text>
<text x="143.8" y="66">14</text>
<text x="207.3" y="66">25</text>
<text x="72.7" y="76.2">21</text>
<text x="72.7" y="73.7">22</text>
<text x="72.7" y="83.8">13</text>
<text x="72.7" y="78.7">20</text>
<text x="72.7" y="88.9">14</text>
<text x="72.7" y="86.4">15</text>
<text x="62" y="93.5" transform="rotate(-90 62 93.5)">3</text>
<text x="163.6" y="96.5" transform="rotate(-90 163.6 96.5)">15</text>
<text x="166.1" y="96.5" transform="rotate(-90 166.1 96.5)">16</text>
<text x="168.7" y="96.5" transform="rotate(-90 168.7 96.5)">17</text>
<text x="171.2" y="96.5" transform="rotate(-90 171.2 96.5)">18</text>
<text x="173.7" y="96.5" transform="rotate(-90 173.7 96.5)">19</text>
<text x="176.3" y="96.5" transform="rotate(-90 176.3 96.5)">20</text>
<text x="178.8" y="96.5" transform="rotate(-90 178.8 96.5)">21</text>
<text x="181.4" y="96.5" transform="rotate(-90 181.4 96.5)">22</text>
<text x="183.9" y="96.5" transform="rotate(-90 183.9 96.5)">23</text>
<text x="186.4" y="96.5" transform="rotate(-90 186.4 96.5)">24</text>
<text x="65.5" y="115.6">3</text>
<text x="78.2" y="115.6">2</text>
<text x="72.1" y="122.7" transform="rotate(-90 72.1 122.7)">1</text>
<text x="136.1" y="153.1" transform="rotate(-90 136.1 153.1)">3</text>
<text x="136.1" y="160.8" transform="rotate(-90 136.1 160.8)">1</text>
<text x="139.2" y="158">2</text>
<text x="136.1" y="173.5" transform="rotate(-90 136.1 173.5)">1</text>
<text x="139.2" y="178.3">2</text>
<text x="136.1" y="181.1" transform="rotate(-90 136.1 181.1)">3</text>
</g>
</svg>
